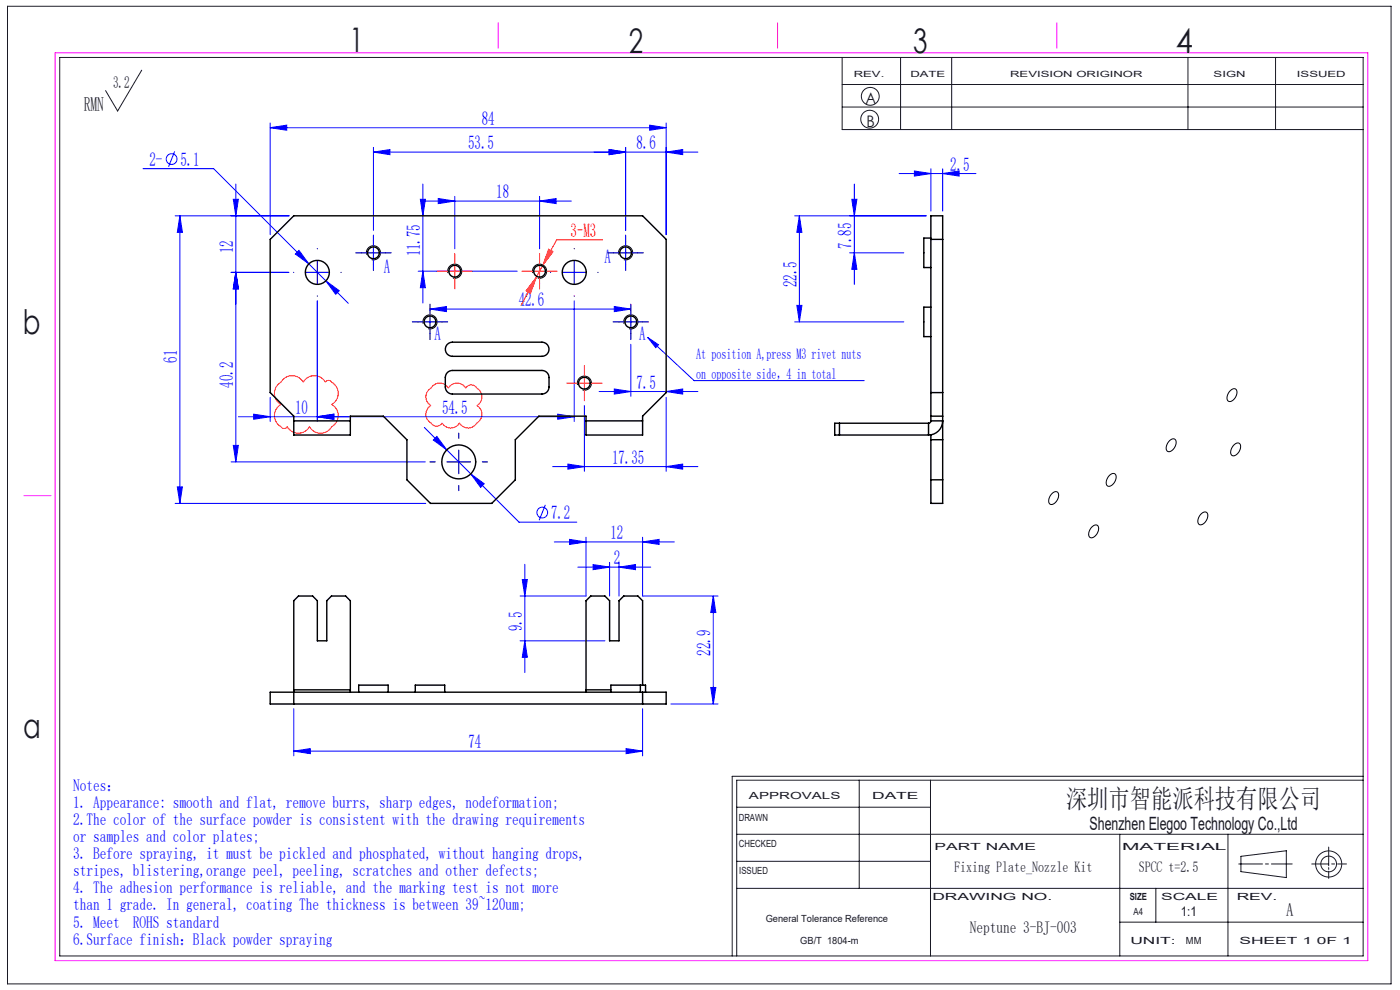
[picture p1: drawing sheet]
<svg xmlns="http://www.w3.org/2000/svg" width="297mm" height="210mm" viewBox="0 0 297 210" stroke-linecap="round" stroke-linejoin="round" font-family="sans-serif">
<g fill="none" stroke="#191924" stroke-width=".21">
<path d="M1.6 1.3h293.5v207.4h-293.5zM12.7 12.2h276.5v190.6h-276.5zM30.1 14.9l-5.1 8.6-2.6-4.3M178.7 12.2v15.3h110.5M178.7 17.9h110.5M191.1 12.2v15.3M201.9 12.2v15.3M252 12.2v15.3M270.6 12.2v15.3M178.7 22.7h110.5M156.3 177h132.9M156.3 171.2h41.1"/>
<path d="M182.3 165.5v22.9M197.4 165.5v37.3M237.6 177v25.8M260.5 177v25.8M281.9 179.7v4M289.2 165.5h-132.9v37.3M289.2 164.7h-133.9v38.1M156.3 188.4h132.9M156.3 182.7h41.1M237.6 195.6h51.6M245.2 188.4v7.2M262.8 183.3h5"/>
<path d="M263.3 181.6l9.6-1.1v5.7l-9.6-1.3zM268.5 183.3h.6M269.7 183.3h4.4M278.3 183.3h3.6M281.9 184v.4M281.9 184.8v1.5M282.5 183.3h.6M283.8 183.3h1.9"/>
<circle cx="184.5" cy="25.3" r="1.89"/>
<circle cx="184.6" cy="20.4" r="1.89"/>
<circle cx="281.9" cy="183.3" r="1.67"/>
<circle cx="281.9" cy="183.3" r="2.77"/>
</g>
<path d="M11.7 11.2h278.5v192.6h-278.5zM105.7 4.8v5.4M165 4.8v5.4M224.2 4.8v5.4M5.1 105.1h5.7" fill="none" stroke="#f0f" stroke-width=".21"/>
<g fill="none" stroke="#00f" stroke-width=".21">
<path d="M30.3 35.8h15l28.6 28.5M37.1 32.1l-1.3 3.3M50 39v59M57.3 27.1l3.5-.5v1zM57.3 26.1v23.7M57.3 27.1h84M79.2 32.3l3.5-.6v1.1zM79.2 31.3v17.6M89.7 39v25.3M129.2 31.7l3.5 .6-3.5 .5zM132.7 31.3v17.6M137.8 26.6l3.5 .5-3.5 .5z"/>
<path d="M141.3 32.3l3.5-.6v1.1zM141.3 26.1v23.7M148.1 32.3h-68.9M181.2 39v21.4M190.8 36.8h16.2M194 36.3l3.5 .5-3.5 .6zM197.5 35.8v9M200 36.8l3.5-.5v1.1zM200 35.8v9M37.2 45.8h24.1M38.2 45.8l.5 3.5h-1.1zM38.2 45.8v61"/>
<path d="M49 57.8h12.3M49.5 42.3h1.1l-.6 3.5zM50 57.8l.6 3.5h-1.1zM62.7 53.9l.7-.8 2.1 2.9zM64.8 57.8h5M67.3 55.3v5M69.1 59.6l2.9 2.1-.8 .7zM76.7 53.6h5M79.2 51.1v5M88.7 57.5h21M89.2 42.3h1l-.5 3.5zM89.7 57.5l.5 3.5h-1z"/>
<path d="M89.7 42.7h31.5M93 42.1l3.5 .6-3.5 .5zM96.5 41.7v11.1M114.5 42.7l3.5-.6v1.1zM114.5 41.7v11.1M119.3 57.8h5M121.8 55.3v5M130.2 53.6h5M132.7 51.1v5M168.6 45.8h27.9M169.6 45.8l.5 3.5h-1.1zM169.6 45.8v22.5"/>
<path d="M180.2 53.6h11.5M180.7 42.3h1.1l-.6 3.5zM181.2 53.6l.6 3.5h-1.1zM67.3 63.8v25.6M88.7 68.3h5M91.2 65.8v5M91.2 65.6l3.5-.6v1.1zM91.2 65.6h42.6M121.8 63.8v25.6M130.3 65l3.5 .6-3.5 .5zM131.3 68.3h5M133.8 73v11.1"/>
<path d="M133.8 65.8v5M137.4 71.6l9.9 9.1h36M137.4 71.6l2.3 1.5-.6 .6zM168.6 68.3h23.1M169 64.8h1.1l-.5 3.5zM49 98h41.2M49.5 94.5h1.1l-.6 3.5zM50.6 88.4h71.2M53.8 87.9l3.5 .5-3.5 .5zM57.3 84.3v5.1M67.3 88.4l3.5-.5v1zM90 90.7l9.9 9.8"/>
<path d="M92.7 92.6l2.1 2.8-2.9-2.1zM94.8 98h5M97.3 95.5v5M117.2 99h30.9M118.3 87.9l3.5 .5-3.5 .5zM120.5 98.4l3.5 .6-3.5 .5zM124 86v14M127.1 83.1h21M130.3 82.5l3.5 .6-3.5 .5zM141.3 83.1l3.5-.6v1.1zM141.3 99l3.5-.6v1.1zM141.3 84.3v15.7"/>
<path d="M37.2 106.8h53.1M37.6 103.3h1.1l-.5 3.5zM99.9 100.5l2.8 2.1-.7 .8zM99.9 100.5l10.2 10.3h12.3M111.3 119.7v23M115.7 107.1l-1.3 3.3M117.6 115h25.5M120.8 114.4l3.5 .6-3.5 .5zM124.3 114v12.4h-14M125.8 119.8l3.5 .5-3.5 .5zM129.3 119.3v7.1M131.3 119.3v7.1"/>
<path d="M136.3 115l3.5-.6v1.1zM136.3 114v12.4h16M110.3 135.9h18M110.8 122.9h1.1l-.6 3.5zM111.3 135.9l.6 3.5h-1.1zM122.6 120.3h15.5M131.3 120.3l3.5-.5v1zM151.3 126.4l.6 3.5h-1.1zM151.3 126.4v22.9M62.3 159.3l3.5-.5v1.1zM62.3 150.3v10M62.3 159.3h74"/>
<path d="M132.8 158.8l3.5 .5-3.5 .6zM136.3 150.3v10M142.3 149.3h10M150.8 145.8h1.1l-.6 3.5z"/>
<circle cx="36.4" cy="33.7" r="1.14"/>
<circle cx="115" cy="108.7" r="1.14"/>
</g>
<g fill="none" stroke="#f00" stroke-width=".21">
<path d="M64.8 57.8h5M67.3 55.3v5M76.7 53.6h5M79.2 51.1v5M94 57.5h5M96.5 55v5M112 57.5h5M113.8 58.8l-1.2 3.4-1-.5zM114.5 55v5M116.4 52.9l.9 .5-2.1 2.8zM119.3 57.8h5M121.8 55.3v5"/>
<path d="M127.8 50.9h-9.7l-7.6 13.9M130.2 53.6h5M132.7 51.1v5M88.7 68.3h5M91.2 65.8v5M124 78.8v5M131.3 68.3h5M133.8 65.8v5M60 80.5a2.69 2.69 0 0 1 4.3 .6 2.69 2.69 0 0 1 4.7 0l.6-.4a2.79 2.79 0 0 1 2.1 2.3 2.79 2.79 0 0 1-1.3 2.8 2.69 2.69 0 0 1 0 4.7 2.69 2.69 0 0 1-4.8 0 2.69 2.69 0 0 1-4.7 0l-.6 .4a2.79 2.79 0 0 1-2-2.3 2.79 2.79 0 0 1 1.3-2.8 2.69 2.69 0 0 1 0-4.7zM91.8 81.8a2.1 2.1 0 0 1 3.3 .5 2.1 2.1 0 0 1 3.7 0 1.45 1.45 0 0 1 2.5 .2 2.1 2.1 0 0 1-.1 3.5 2.21 2.21 0 0 1-.2 3.9 2.1 2.1 0 0 1-3.5-.2 2.1 2.1 0 0 1-3.7 0 1.45 1.45 0 0 1-2.5-.1 2.1 2.1 0 0 1 .1-3.6 2.21 2.21 0 0 1 .1-3.8zM94.8 98h5M97.3 95.5v5"/>
<path d="M121.5 81.3h5"/>
</g>
<g fill="none" stroke="#000" stroke-width=".21">
<path d="M77.8 54a1.5 1.5 0 0 1 1.3-1.9 1.5 1.5 0 0 1 1.6 1.7 1.5 1.5 0 0 1-1.9 1.3M95 57.9a1.5 1.5 0 0 1 1.3-1.9 1.5 1.5 0 0 1 1.7 1.7 1.5 1.5 0 0 1-1.9 1.3M113 57.9a1.5 1.5 0 0 1 1.3-1.9 1.5 1.5 0 0 1 1.7 1.7 1.5 1.5 0 0 1-1.9 1.3M131.3 54a1.5 1.5 0 0 1 1.3-1.9 1.5 1.5 0 0 1 1.6 1.7 1.5 1.5 0 0 1-1.9 1.3M89.8 68.7a1.5 1.5 0 0 1 1.3-1.9 1.5 1.5 0 0 1 1.6 1.6 1.5 1.5 0 0 1-1.9 1.3M132.4 68.7a1.5 1.5 0 0 1 1.3-1.9 1.5 1.5 0 0 1 1.6 1.6 1.5 1.5 0 0 1-1.9 1.3M122.5 81.7a1.5 1.5 0 0 1 1.3-1.9 1.5 1.5 0 0 1 1.7 1.6 1.5 1.5 0 0 1-1.9 1.3M248 93.6a.8 .8 0 0 1 1.2-.5 .8 .8 0 0 1 .2 1.2 1.54 1.54 0 0 1-1.8 1.4 1.68 1.68 0 0 1 .4-2.1zM260.9 82.9a.8 .8 0 0 1 1.2-.4 .8 .8 0 0 1 .3 1.2 1.54 1.54 0 0 1-1.9 1.4 1.68 1.68 0 0 1 .4-2.2zM261.7 94.4a.8 .8 0 0 1 1.1-.4 .8 .8 0 0 1 .3 1.2 1.54 1.54 0 0 1-1.8 1.4 1.68 1.68 0 0 1 .4-2.2zM223.1 104.8a.8 .8 0 0 1 1.1-.5 .8 .8 0 0 1 .3 1.2 1.54 1.54 0 0 1-1.8 1.4 1.68 1.68 0 0 1 .4-2.1zM231.6 111.8a.8 .8 0 0 1 1.1-.4 .8 .8 0 0 1 .3 1.2 1.54 1.54 0 0 1-1.8 1.4 1.68 1.68 0 0 1 .4-2.2z"/>
<path d="M235.3 100.9a.8 .8 0 0 1 1.1-.4 .8 .8 0 0 1 .3 1.1 1.54 1.54 0 0 1-1.8 1.5 1.68 1.68 0 0 1 .4-2.2zM254.8 109.1a.8 .8 0 0 1 1.1-.5 .8 .8 0 0 1 .3 1.2 1.54 1.54 0 0 1-1.8 1.4 1.68 1.68 0 0 1 .4-2.1z"/>
</g>
<g fill="none" stroke="#f00" stroke-width=".21" stroke-dasharray="30.5 1.3 1.3 1.3">
<path d="M62.3 57.8h.1M67.3 52.8v-.1M72.3 57.8h.1M76.7 53.6h-1.2M79.2 51.1v-1.2M79.2 56.1v1.3M81.7 53.6h1.3M94 57.5h-1.3M96.5 55v-1.2M99 57.5h1.2M112 57.5h-1.3M114.5 55v-1.2"/>
<path d="M116.8 57.8h.1M117 57.5h1.2M121.8 52.8v-.1M126.8 57.8h.1M130.2 53.6h-1.2M132.7 51.1v-1.2M132.7 56.1v1.3M135.2 53.6h1.3M67.3 62.8h.1M88.7 68.3h-1.2M91.2 65.8v-1.3M91.2 70.8v1.2"/>
<path d="M93.7 68.3h1.3M96.5 60v1.3M114.5 60v1.3M121.8 62.8h.1M124 78.8v-1.3M131.3 68.3h-1.2M133.8 65.8v-1.3M133.8 70.8v1.2M136.3 68.3h1.3M92.3 98h-1.1M97.3 93v-1.1M102.3 98h1.1"/>
<path d="M121.5 81.3h-1.3M124 83.8v1.2M126.5 81.3h1.2M97.3 103v1.1"/>
</g>
<g fill="none" stroke="#00f" stroke-width=".21" stroke-dasharray="30.5 1.3 1.3 1.3">
<path d="M62.3 57.8h.1M67.3 52.8v-.1M72.3 57.8h.1M76.7 53.6h-1.2M79.2 51.1v-1.2M79.2 56.1v1.3M81.7 53.6h1.3M116.8 57.8h.1M121.8 52.8v-.1M126.8 57.8h.1M130.2 53.6h-1.2M132.7 51.1v-1.2"/>
<path d="M132.7 56.1v1.3M135.2 53.6h1.3M67.3 62.8h.1M88.7 68.3h-1.2M91.2 65.8v-1.3M91.2 70.8v1.2M93.7 68.3h1.3M121.8 62.8h.1M131.3 68.3h-1.2M133.8 65.8v-1.3M133.8 70.8v1.2M136.3 68.3h1.3"/>
<path d="M92.3 98h-1.1M97.3 93v-1.1M102.3 98h1.1M97.3 103v1.1"/>
</g>
<path d="M113.8 58.8l-2.2 2.9 1 .5zM116.4 52.9l-1.2 3.3 2.1-2.8z" fill="#f00"/>
<g fill="#00f">
<path d="M137.4 71.6l2.3 1.5-.6 .6z"/>
<path d="M69.1 59.6l2.1 2.8 .8-.7zM63.4 53.1l-.7 .8 2.8 2.1zM92.7 92.6l-.8 .7 2.9 2.1zM99.9 100.5l2.1 2.9 .7-.8zM67.3 88.4l3.5-.5v1zM118.3 87.9l3.5 .5-3.5 .5zM79.2 32.3l3.5-.6v1.1zM129.2 31.7l3.5 .6-3.5 .5zM91.2 65.6l3.5-.6v1.1zM130.3 65l3.5 .6-3.5 .5zM93 42.1l3.5 .6-3.5 .5zM114.5 42.7l3.5-.6v1.1zM194 36.3l3.5 .5-3.5 .6zM200 36.8l3.5-.5v1.1zM125.8 119.8l3.5 .5-3.5 .5zM131.3 120.3l3.5-.5v1z"/>
<path d="M53.8 87.9l3.5 .5-3.5 .5zM67.3 88.4l3.5-.5v1z"/>
<path d="M38.2 45.8l.5 3.5h-1.1zM37.6 103.3h1.1l-.5 3.5zM49.5 42.3h1.1l-.6 3.5zM50 57.8l.6 3.5h-1.1zM50 57.8l.6 3.5h-1.1zM49.5 94.5h1.1l-.6 3.5zM89.2 42.3h1l-.5 3.5zM89.7 57.5l.5 3.5h-1zM180.7 42.3h1.1l-.6 3.5zM181.2 53.6l.6 3.5h-1.1zM169.6 45.8l.5 3.5h-1.1zM169 64.8h1.1l-.5 3.5zM151.3 126.4l.6 3.5h-1.1zM150.8 145.8h1.1l-.6 3.5zM110.8 122.9h1.1l-.6 3.5zM111.3 135.9l.6 3.5h-1.1z"/>
<path d="M120.8 114.4l3.5 .6-3.5 .5zM136.3 115l3.5-.6v1.1zM62.3 159.3l3.5-.5v1.1zM132.8 158.8l3.5 .5-3.5 .6z"/>
<path d="M57.3 27.1l3.5-.5v1zM137.8 26.6l3.5 .5-3.5 .5zM129.2 31.7l3.5 .6-3.5 .5zM141.3 32.3l3.5-.6v1.1zM130.3 82.5l3.5 .6-3.5 .5zM141.3 83.1l3.5-.6v1.1zM120.5 98.4l3.5 .6-3.5 .5zM141.3 99l3.5-.6v1.1z"/>
</g>
<g fill="none" stroke="#000" stroke-width=".3">
<path d="M197.5 50.5h-1.5v6.3h1.5M197.5 50.8h2.5M94.8 73.1l.7-.5h.5h19a1.5 1.5 0 0 1 1.5 1.5 1.5 1.5 0 0 1-1.5 1.5h-19a1.5 1.5 0 0 1-1.4-.9 1.5 1.5 0 0 1 .2-1.6zM94.9 79l.5-.3 .6-.1h19a1.5 1.5 0 0 1 1.5 1.5v2a1.5 1.5 0 0 1-1.5 1.5h-19a1.5 1.5 0 0 1-1.5-1.5v-2.3zM197.5 65.2h-1.5v6.2h1.5M62.3 89.3v3h12v-3M62.3 89.3h12M62.3 89.3v-1l-5-5v-32.5l5-5h74l5 5v32.5l-5 5v1M74.3 89.3v-1h7l5 5v8.5l5 5h13l5-5v-8.5l5-5h10v1M124.3 89.3v3h12v-3M124.3 89.3h12M178.1 89.8v2.5"/>
<path d="M197 89.8h-19.9v2.5h19.9M197 89.8v2.5M197.5 89.3h2.5a3 3 0 0 1-3 3M197.5 89.3l-.2 .3-.3 .2M197.5 89.3v-43.5h2.5v61h-2.5v-14.6M197.5 88.3h2.5M197.5 83.3h2.5M197.5 93.3h2.5M197.5 101.8h2.5M57.3 146.8h84v2.5h-84zM62.3 146.3v3M62.3 146.3v-18.9l1-1h3l1 1v8.5h2v-8.5l1-1h3l1 1v18.9"/>
<path d="M62.3 146.3h12M74.3 146.3v.5M76.1 146.8v-1.5h6.2v1.5M88.1 146.8v-1.5h6.2v1.5M124.3 146.3v.5M124.3 146.3h5.3M135.8 145.3h-6.2v1.5M135.8 145.3h1.1v1.5M135.8 145.3v1.5M136.3 145.3v-17.9l-1-1h-3l-1 1v8.5h-2v-8.5l-1-1h-3l-1 1v18.9M136.3 146.8v2.5"/>
<circle cx="67.3" cy="57.8" r="2.55"/>
<circle cx="79.2" cy="53.6" r="1.25"/>
<circle cx="96.5" cy="57.5" r="1.25"/>
<circle cx="114.5" cy="57.5" r="1.25"/>
<circle cx="121.8" cy="57.8" r="2.55"/>
<circle cx="132.7" cy="53.6" r="1.25"/>
<circle cx="91.2" cy="68.3" r="1.25"/>
<circle cx="133.8" cy="68.3" r="1.25"/>
<circle cx="97.3" cy="98" r="3.6"/>
<circle cx="124" cy="81.3" r="1.25"/>
</g>
<g font-size="7.2" fill="#191924">
<text x="74.1" y="11">1</text>
<text x="133.4" y="11.2">2</text>
<text x="193.7" y="11.3">3</text>
<text x="249.4" y="11.3">4</text>
<text x="4.8" y="70.9">b</text>
<text x="4.9" y="156.5">a</text>
</g>
<text font-size="5.6" fill="#191924" x="226.2" y="171.5">深圳市智能派科技有限公司</text>
<text font-size="4.2" fill="#191924" x="17.8" y="23.5">RMN</text>
<g font-size="4.1" fill="#00f">
<text x="102.2" y="26.5">84</text>
<text x="31.7" y="35.2">2-</text>
<text x="38.3" y="35.2">5.1</text>
<text x="99.3" y="31.7">53.5</text>
<text x="135" y="31.7">8.6</text>
<text x="201.6" y="36.2">2.5</text>
<text x="105.3" y="42.1">18</text>
<text x="49.5" y="53.7" transform="rotate(-90 49.5 53.7)">12</text>
<text x="180.7" y="52.7" transform="rotate(-90 180.7 52.7)">7.85</text>
<text x="81.4" y="57.8">A</text>
<text x="89.1" y="54.4" transform="rotate(-90 89.1 54.4)">11.75</text>
<text x="128.2" y="55.8">A</text>
<text x="110" y="65">42.6</text>
<text x="169" y="60.9" transform="rotate(-90 169 60.9)">22.5</text>
<text x="37.6" y="76.9" transform="rotate(-90 37.6 76.9)">61</text>
<text x="92.2" y="72.1">A</text>
<text x="135.6" y="72.1">A</text>
<text x="49.5" y="82.2" transform="rotate(-90 49.5 82.2)">40.2</text>
<text x="135" y="82.5">7.5</text>
<text x="62.6" y="87.8">10</text>
<text x="93.8" y="87.8">54.5</text>
<text x="129.9" y="98.4">17.35</text>
<text x="116.9" y="110.2">7.2</text>
<text x="129.5" y="114.4">12</text>
<text x="130.2" y="119.7">2</text>
<text x="110.8" y="133.9" transform="rotate(-90 110.8 133.9)">9.5</text>
<text x="150.7" y="139.1" transform="rotate(-90 150.7 139.1)">22.9</text>
<text x="99.4" y="158.8">74</text>
</g>
<text font-size="4.1" fill="#f00" x="121" y="50.3">3-M3</text>
<g font-size="3.9" fill="#191924">
<text x="231.2" y="176">Shenzhen Elegoo Technology Co.,Ltd</text>
<text x="272.9" y="194.2">A</text>
</g>
<g font-size="3.5" fill="#191924">
<text x="24" y="18.7">3.2</text>
<text x="205.8" y="198">Neptune 3-BJ-003</text>
</g>
<g font-size="3.5" fill="#00f">
<text x="15.5" y="167.7">Notes：</text>
<text x="15.5" y="171.3">1. Appearance: smooth and flat, remove burrs, sharp edges, nodeformation;</text>
<text x="15.5" y="175">2.The color of the surface powder is consistent with the drawing requirements</text>
<text x="15.5" y="178.6">or samples and color plates;</text>
<text x="15.5" y="182.2">3. Before spraying, it must be pickled and phosphated, without hanging drops,</text>
<text x="15.5" y="185.9">stripes, blistering,orange peel, peeling, scratches and other defects;</text>
<text x="15.5" y="189.5">4. The adhesion performance is reliable, and the marking test is not more</text>
<text x="15.5" y="193.1">than 1 grade. In general, coating The thickness is between 39~120um;</text>
<text x="15.5" y="196.8">5. Meet</text>
<text x="28.2" y="196.8">ROHS standard</text>
<text x="15.5" y="200.4">6.Surface finish：Black powder spraying</text>
</g>
<g font-size="3.4" fill="#191924">
<text x="183.6" y="22">A</text>
<text x="183.8" y="27">B</text>
</g>
<g font-size="3.2" fill="#00f">
<text x="147.7" y="76.1">At position A,press M3 rivet nuts</text>
<text x="147.7" y="80.3">on opposite side，4 in total</text>
</g>
<g font-size="3.2" fill="#191924">
<text x="202.4" y="185.1">Fixing Plate_Nozzle Kit</text>
<text x="241.6" y="185.1">SPCC t=2.5</text>
</g>
<text font-size="2.8" fill="#191924" x="250.5" y="194.2">1:1</text>
<g font-size="2.1" fill="#191924">
<text x="158.9" y="169.5">APPROVALS</text>
<text x="185" y="169.5">DATE</text>
<text x="156.7" y="174.2">DRAWN</text>
<text x="156.7" y="179.7">CHECKED</text>
<text x="156.8" y="185.4">ISSUED</text>
<text x="198.2" y="180.4">PART NAME</text>
<text x="238" y="180.4">MATERIAL</text>
<text x="197.8" y="191">DRAWING NO.</text>
<text x="239.7" y="191">SIZE</text>
<text x="246.3" y="191">SCALE</text>
<text x="262.4" y="191">REV.</text>
<text x="162.4" y="195.6">General Tolerance Reference</text>
<text x="240.5" y="194.1">A4</text>
<text x="169.8" y="200.2">GB/T 1804-m</text>
<text x="239.8" y="200.2">UNIT:</text>
<text x="251.6" y="200.2">MM</text>
<text x="262.9" y="200.2">SHEET 1 0F 1</text>
</g>
<g font-size="1.8" fill="#191924">
<text x="181.1" y="16.3">REV.</text>
<text x="193.1" y="16.3">DATE</text>
<text x="214.3" y="16.3">REVISION ORIGINOR</text>
<text x="257.5" y="16.3">SIGN</text>
<text x="275.1" y="16.3">ISSUED</text>
</g>
</svg>
